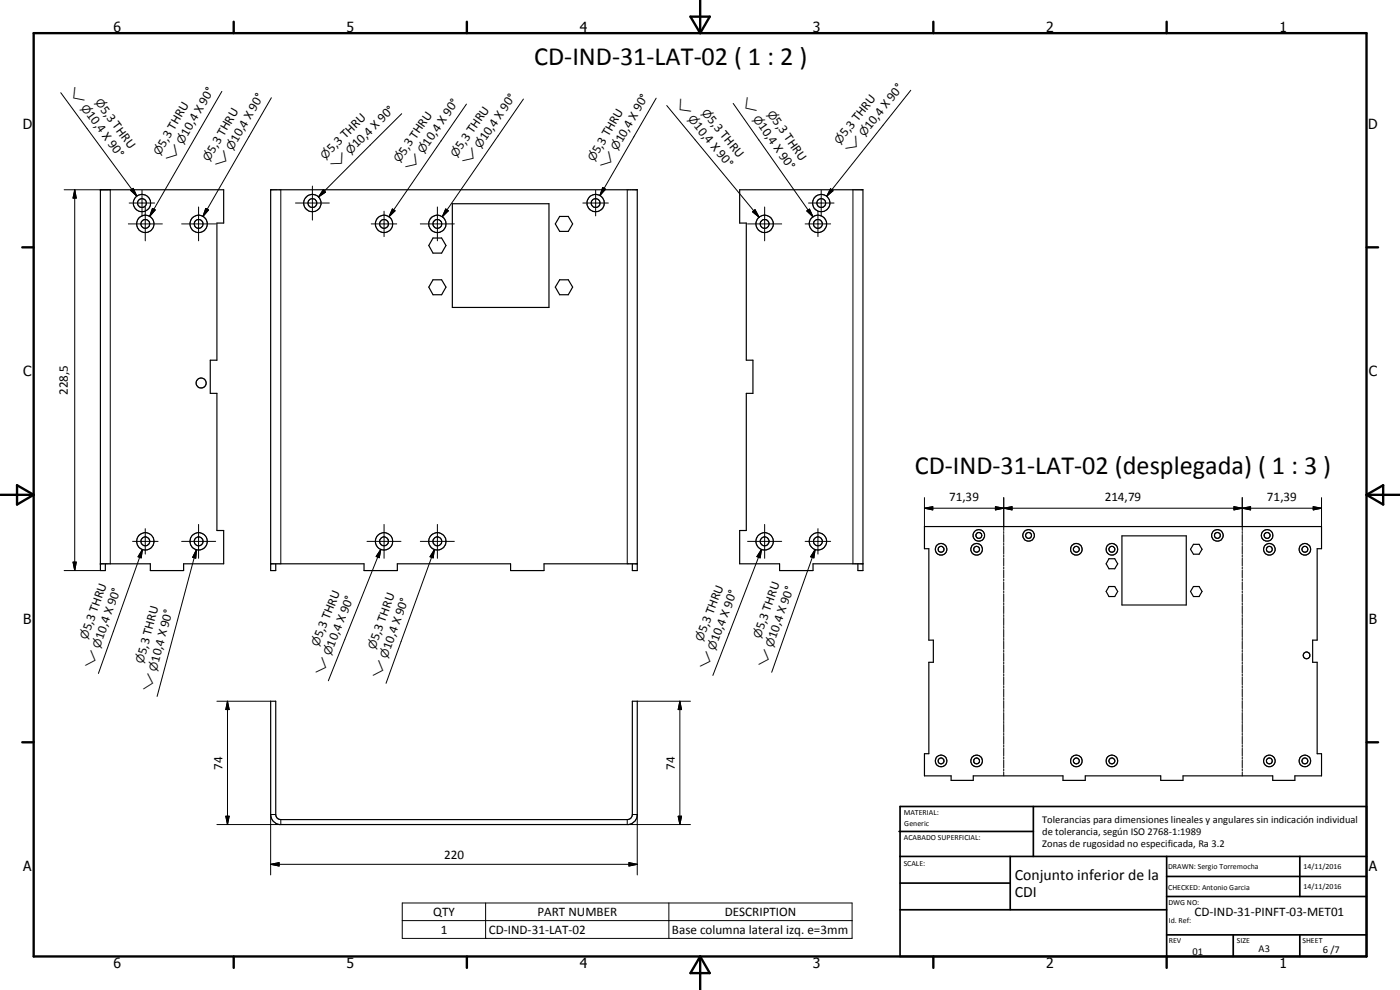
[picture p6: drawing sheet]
<svg xmlns="http://www.w3.org/2000/svg" width="420mm" height="297mm" viewBox="0 0 420 297" stroke-linecap="round" stroke-linejoin="round" font-family="sans-serif">
<g fill="none" stroke="#000" stroke-width=".35">
<path d="M130 71.4h2.5l1.3 2.3-1.3 2.2h-2.5l-1.3-2.2zM135.8 61.1h28.9v31.1h-28.9zM168 64.9h2.5l1.4 2.3-1.4 2.2h-2.5l-1.3-2.2zM130 83.9h2.5l1.3 2.2-1.3 2.3h-2.5l-1.3-2.3zM168 83.9h2.5l1.4 2.2-1.4 2.3h-2.5l-1.3-2.3zM277.4 158h119.2v6.6h-1.3v27.5h-1.4v6.6h1.4v27.4h1.3v6.7h-8v1.3h-6.6v-1.3h-27v1.3h-6.7v-1.3h-22.6v1.3h-6.7v-1.3h-26.9v1.3h-6.7v-1.3h-8v-6.7h1.4v-27.4h1.3v-6.6h-1.3v-27.5h-1.4zM30.1 169.2h15v2h10v-2h12v-10h-2v-41.2h-2v-9.9h2v-41.2h2v-10h-37v114.3h1.5v-2M81.2 169.2h28.1v2h9.9v-2h34v2h10.1v-2h28M82.8 169.2v2h-1.6v-114.3h110.1v114.3h-1.5v-2M257.5 169.2v2h1.5v-114.3h-37v10h2v41.2h2v9.9h-2v41.2h-2v10h12v2h10v-2h15M332.8 167.6h1.7l.9 1.6-.9 1.4h-1.7l-.8-1.4zM332.8 176h1.7l.9 1.5-.9 1.5h-1.7l-.8-1.5z"/>
<path d="M336.7 160.8h19.3v20.7h-19.3zM358.2 176h1.7l.9 1.5-.9 1.5h-1.7l-.9-1.5zM358.2 163.3h1.7l.9 1.5-.9 1.5h-1.7l-.9-1.5zM81.2 210.4h1.6v34a1.52 1.52 0 0 0 1.5 1.5h103.9a1.52 1.52 0 0 0 1.6-1.5v-34h1.5v34a2.93 2.93 0 0 1-2.7 3h-104.7a3.1 3.1 0 0 1-2.7-3z"/>
<circle cx="42.6" cy="60.9" r="2.6"/>
<circle cx="42.6" cy="60.9" r="1.34"/>
<circle cx="43.6" cy="67.2" r="1.32"/>
<circle cx="43.6" cy="67.2" r="2.59"/>
<circle cx="59.6" cy="67.2" r="1.33"/>
<circle cx="59.6" cy="67.2" r="2.6"/>
<circle cx="93.7" cy="60.9" r="2.59"/>
<circle cx="93.7" cy="60.9" r="1.33"/>
<circle cx="115.2" cy="67.2" r="1.32"/>
<circle cx="115.3" cy="67.2" r="2.61"/>
<circle cx="131.2" cy="67.2" r="1.32"/>
<circle cx="131.2" cy="67.2" r="2.6"/>
<circle cx="178.7" cy="60.9" r="2.6"/>
<circle cx="178.8" cy="60.9" r="1.32"/>
<circle cx="229.5" cy="67.2" r="2.6"/>
<circle cx="229.5" cy="67.2" r="1.33"/>
<circle cx="245.5" cy="67.2" r="2.6"/>
<circle cx="245.5" cy="67.2" r="1.32"/>
<circle cx="246.5" cy="60.9" r="2.6"/>
<circle cx="246.5" cy="60.9" r="1.32"/>
<circle cx="60.4" cy="114.9" r="1.52"/>
<circle cx="43.6" cy="162.4" r="1.32"/>
<circle cx="43.6" cy="162.4" r="2.59"/>
<circle cx="59.6" cy="162.4" r="1.32"/>
<circle cx="59.6" cy="162.4" r="2.6"/>
<circle cx="115.2" cy="162.4" r="1.32"/>
<circle cx="115.3" cy="162.4" r="2.61"/>
<circle cx="131.2" cy="162.4" r="2.6"/>
<circle cx="131.2" cy="162.4" r="1.32"/>
<circle cx="229.5" cy="162.4" r="2.6"/>
<circle cx="229.5" cy="162.4" r="1.33"/>
<circle cx="245.5" cy="162.4" r="2.6"/>
<circle cx="245.5" cy="162.4" r="1.32"/>
<circle cx="282.4" cy="164.8" r=".89"/>
<circle cx="282.5" cy="164.8" r="1.74"/>
<circle cx="293.1" cy="164.8" r=".89"/>
<circle cx="293.1" cy="164.8" r="1.75"/>
<circle cx="293.7" cy="160.7" r=".88"/>
<circle cx="293.8" cy="160.6" r="1.74"/>
<circle cx="308.7" cy="160.6" r=".88"/>
<circle cx="308.7" cy="160.6" r="1.73"/>
<circle cx="323" cy="164.8" r=".89"/>
<circle cx="323" cy="164.8" r="1.74"/>
<circle cx="333.7" cy="164.8" r=".89"/>
<circle cx="333.7" cy="164.8" r="1.75"/>
<circle cx="365.4" cy="160.6" r="1.73"/>
<circle cx="365.4" cy="160.6" r=".89"/>
<circle cx="380.3" cy="160.7" r="1.75"/>
<circle cx="380.3" cy="160.7" r=".89"/>
<circle cx="380.9" cy="164.8" r=".88"/>
<circle cx="381" cy="164.8" r="1.75"/>
<circle cx="391.6" cy="164.8" r="1.74"/>
<circle cx="391.6" cy="164.8" r=".88"/>
<circle cx="392.1" cy="196.6" r="1.02"/>
<circle cx="282.4" cy="228.3" r=".89"/>
<circle cx="282.4" cy="228.3" r="1.75"/>
<circle cx="293.1" cy="228.3" r=".89"/>
<circle cx="293.1" cy="228.3" r="1.74"/>
<circle cx="323" cy="228.3" r="1.75"/>
<circle cx="323" cy="228.3" r=".88"/>
<circle cx="333.7" cy="228.3" r="1.75"/>
<circle cx="333.7" cy="228.3" r=".88"/>
<circle cx="380.9" cy="228.3" r="1.74"/>
<circle cx="380.9" cy="228.3" r=".88"/>
<circle cx="391.6" cy="228.3" r="1.74"/>
<circle cx="391.6" cy="228.3" r=".88"/>
</g>
<g fill="#000">
<circle cx="30.1" cy="56.9" r=".18"/>
<circle cx="30.1" cy="169.2" r=".18"/>
</g>
<g fill="none" stroke="#000" stroke-width=".3">
<path d="M18.2 27.8l22.9 31M66.6 27.4l-21.7 37.5M81.4 29.3l-20.5 35.6M120.6 34.1l-25 25M140 31.2l-23.3 33.8M157.1 29.7l-24.4 35.3M196.9 29.5l-16.9 29.2M200.1 31.7l27.7 33.5M220 31l24 34.1M273.3 27.1l-25.2 31.8M19.3 56.9h13.8v112.3M22.4 56.9l.5 2.5h-1z"/>
<path d="M22.4 56.9v114.3M39.2 57.1l.8-.6 1.1 2.3zM42.6 57.1v7.7M84.3 56.9v112.3M93.8 55.8v10.2M97 56.9l.7 .8-2.1 1.4zM178.8 57.1v7.7M180.9 56.3l.8 .5-1.7 1.9zM188.2 56.9v112.3M246.5 57.1v7.7M249.2 56.6l.8 .6-1.9 1.7zM256 56.9v112.3"/>
<path d="M38.5 67.2h10.2M38.8 60.9h7.6M43.6 62.1v10.2M45.8 62.5l.8 .5-1.7 1.9zM54.5 67.2h10.2M59.6 62.1v10.2M61.8 62.5l.8 .5-1.7 1.9zM88.7 60.9h10.1M111.4 67.2h7.7M115.3 63.4v7.6M117.8 62.7l.8 .5-1.9 1.8zM126.1 67.2h10.2"/>
<path d="M131.3 62.1v10.2M133.8 62.7l.8 .5-1.9 1.8zM174.9 60.9h7.7M224.4 67.2h10.2M225.8 63.5l.8-.6 1.2 2.3zM229.5 62.1v10.2M241.6 67.2h7.7M242.1 63.3l.8-.6 1.1 2.4zM242.6 60.9h7.7M245.5 63.4v7.6M43.6 158.6v7.6M59.6 157.4v10.1"/>
<path d="M115.3 157.4v10.1M131.3 157.4v10.1M229.5 157.4v10.1M245.5 158.6v7.6M277.4 152.5l2.5-.5v1zM277.4 152.5h119.2M277.4 149.3v8.7M298.7 152l2.5 .5-2.5 .5zM301.2 152.5l2.5-.5v1zM301.2 149.3v9.9M301.2 159.5v.6M370.3 152l2.5 .5-2.5 .5z"/>
<path d="M372.8 152.5l2.5-.5v1zM372.8 149.3v9.9M372.8 159.5v.6M394.1 152l2.5 .5-2.5 .5zM396.6 149.3v8.7M19.3 171.2h10.8M21.9 168.7h1l-.5 2.5zM39.8 162.4h7.6M42.7 164.9l-.3 2.5-1-.4zM42.7 164.9l-13.2 37.2M54.5 162.4h10.2M59 164.9l-.3 2.6-.9-.3z"/>
<path d="M59 164.9l-11.9 44.1M110.1 162.4h10.2M114.3 164.8l-.5 2.5-.9-.3zM114.3 164.8l-15.8 39.5M126.1 162.4h10.2M130.4 164.9l-.4 2.5-.9-.4zM130.4 164.9l-14.5 40.1M224.4 162.4h10.2M228.5 164.8l-.4 2.6-1-.4zM228.5 164.8l-14.6 37.8M241.6 162.4h7.7M244.6 164.9l-.3 2.5-1-.4z"/>
<path d="M244.6 164.9l-13 36.8M301.2 160.4v2.3M301.2 163v.6M301.2 163.9v2.4M301.2 166.6v.6M301.2 167.5v2.3M301.2 170.2v.5M301.2 171.1v2.3M301.2 173.7v.6M301.2 174.6v2.4M301.2 177.3v.5M301.2 178.2v2.4"/>
<path d="M372.8 160.4v2.3M372.8 163v.6M372.8 163.9v2.4M372.8 166.6v.6M372.8 167.5v2.3M372.8 170.2v.5M372.8 171.1v2.3M372.8 173.7v.6M372.8 174.6v2.4M372.8 177.3v.5M372.8 178.2v2.4M301.2 180.8v.6"/>
<path d="M301.2 181.7v2.4M301.2 184.4v.6M301.2 185.3v2.4M301.2 188v.6M301.2 188.8v2.5M301.2 191.5v.7M301.2 192.4v2.4M301.2 195.1v.6M301.2 196v2.4M301.2 198.7v.6M301.2 199.6v2.3M372.8 180.8v.6"/>
<path d="M372.8 181.7v2.4M372.8 184.4v.6M372.8 185.3v2.4M372.8 188v.6M372.8 188.8v2.5M372.8 191.5v.7M372.8 192.4v2.4M372.8 195.1v.6M372.8 196v2.4M372.8 198.7v.6M372.8 199.6v2.3M65.1 210.4h16.1"/>
<path d="M68.3 210.4l.5 2.5h-1zM68.3 210.4v37M191.3 210.4h15.9M204 210.4l.5 2.5h-1zM204 210.4v37M301.2 202.2v.6M301.2 203.1v2.4M301.2 205.8v.6M301.2 206.7v2.3M301.2 209.3v.6M301.2 210.2v2.4M301.2 212.9v.6"/>
<path d="M301.2 213.8v2.4M301.2 216.5v.6M301.2 217.3v2.5M372.8 202.2v.6M372.8 203.1v2.4M372.8 205.8v.6M372.8 206.7v2.3M372.8 209.3v.6M372.8 210.2v2.4M372.8 212.9v.6M372.8 213.8v2.4M372.8 216.5v.6"/>
<path d="M372.8 217.3v2.5M301.2 220v.6M301.2 220.9v2.4M301.2 223.6v.6M301.2 224.5v2.4M301.2 227.2v.6M301.2 228v2.4M301.2 230.7v.6M301.2 231.6v1.2M372.8 220v.6M372.8 220.9v2.4M372.8 223.6v.6"/>
<path d="M372.8 224.5v2.4M372.8 227.2v.6M372.8 228v2.4M372.8 230.7v.6M372.8 231.6v1.2M67.8 244.9h1l-.5 2.5zM81.2 259.3l2.6-.5v1zM81.2 259.3h110.1M82.8 244.4h-1.6v18.1M84.3 245.9v1.5h-19.2M188.2 245.9v1.5h19M188.8 258.8l2.5 .5-2.5 .5z"/>
<path d="M189.8 244.4h1.5v18.1M203.5 244.9h1l-.5 2.5zM120.7 270.9h135v10.7h-135zM120.7 276.2h135M145.7 270.9v10.7M200.7 270.9v10.7"/>
</g>
<g fill="none" stroke="#000" stroke-width=".71">
<path d="M10.1 9.9h400v277.1h-400zM70.1 6.5v3.4M140.1 6.5v3.4M207.2 5h5.8l-2.9 4.9zM210.1 0v9.9M280.1 6.5v3.4M350.1 6.5v3.4M6.7 74.2h3.4M410.1 74.2h3.5M.1 148.5h10M5.1 145.6l5 2.9-5 2.9zM410.1 148.5h10"/>
<path d="M410.1 148.5l5-2.9v5.8zM6.7 222.7h3.4M410.1 222.7h3.5M70.1 287v3.4M140.1 287v3.4M210.1 287v10M210.1 287l2.9 5h-5.8zM280.1 287v3.4M350.1 287v3.4"/>
</g>
<g fill="none" stroke="#000" stroke-width=".51">
<path d="M269.8 249.5h40.3M270.1 242h140v45h-140zM270.1 257h140M303.2 257v16M310.1 242v15M350.1 257v30M390.1 257v12M270.1 265h33.1M270.1 273h80M350.1 269h60M350.1 263h60M350.1 280.5h60"/>
<path d="M370.1 280.5v6.5M390.1 280.5v6.5"/>
</g>
<g fill="#000">
<path d="M22.4 56.9l.5 2.5h-1zM39.2 57.1l.8-.6 1.1 2.3zM97 56.9l.7 .8-2.1 1.4zM180.9 56.3l.8 .5-1.7 1.9zM249.2 56.6l.8 .6-1.9 1.7zM45.8 62.5l.8 .5-1.7 1.9zM61.8 62.5l.8 .5-1.7 1.9zM117.8 62.7l.8 .5-1.9 1.8zM133.8 62.7l.8 .5-1.9 1.8zM225.8 63.5l.8-.6 1.2 2.3zM242.1 63.3l.8-.6 1.1 2.4zM277.4 152.5l2.5-.5v1z"/>
<path d="M298.7 152l2.5 .5-2.5 .5zM301.2 152.5l2.5-.5v1zM370.3 152l2.5 .5-2.5 .5zM372.8 152.5l2.5-.5v1zM394.1 152l2.5 .5-2.5 .5zM21.9 168.7h1l-.5 2.5zM42.7 164.9l-.3 2.5-1-.4zM59 164.9l-.3 2.6-.9-.3zM114.3 164.8l-.5 2.5-.9-.3zM130.4 164.9l-.4 2.5-.9-.4zM228.5 164.8l-.4 2.6-1-.4zM244.6 164.9l-.3 2.5-1-.4z"/>
<path d="M68.3 210.4l.5 2.5h-1zM204 210.4l.5 2.5h-1zM67.8 244.9h1l-.5 2.5zM81.2 259.3l2.6-.5v1zM188.8 258.8l2.5 .5-2.5 .5zM203.5 244.9h1l-.5 2.5z"/>
</g>
<g font-size="7.9">
<text x="160.3" y="19.5">CD-IND-31-LAT-02 ( 1 : 2 )</text>
<text x="274.5" y="142.2">CD-IND-31-LAT-02 (desplegada) ( 1 : 3 )</text>
</g>
<g font-size="4.7">
<text x="304.6" y="263.9">Conjunto inferior de la</text>
<text x="304.6" y="269.3">CDI</text>
</g>
<g font-size="4.2">
<text x="34" y="9.6">6</text>
<text x="104" y="9.6">5</text>
<text x="174" y="9.6">4</text>
<text x="244" y="9.6">3</text>
<text x="314" y="9.6">2</text>
<text x="384" y="9.6">1</text>
<text x="6.8" y="38.7">D</text>
<text x="410.6" y="38.7">D</text>
<text x="7" y="112.9">C</text>
<text x="410.8" y="112.9">C</text>
<text x="7" y="187.1">B</text>
<text x="410.8" y="187.1">B</text>
<text x="7" y="261.4">A</text>
<text x="410.8" y="261.4">A</text>
<text x="34" y="290.4">6</text>
<text x="104" y="290.4">5</text>
<text x="174" y="290.4">4</text>
<text x="244" y="290.4">3</text>
<text x="314" y="290.4">2</text>
<text x="384" y="290.4">1</text>
</g>
<g font-size="3.9">
<text x="25.9" y="34.5" transform="rotate(54 25.9 34.5)">10,4 X 90°</text>
<text x="30.1" y="32.9" transform="rotate(54 30.1 32.9)">5,3 THRU</text>
<text x="56.3" y="41" transform="rotate(-60 56.3 41)">10,4 X 90°</text>
<text x="208.1" y="37.9" transform="rotate(50 208.1 37.9)">10,4 X 90°</text>
<text x="212.2" y="36.1" transform="rotate(50 212.2 36.1)">5,3 THRU</text>
<text x="227.5" y="37.9" transform="rotate(55 227.5 37.9)">10,4 X 90°</text>
<text x="231.8" y="36.4" transform="rotate(55 231.8 36.4)">5,3 THRU</text>
<text x="253.8" y="41.2" transform="rotate(-51 253.8 41.2)">5,3 THRU</text>
<text x="261.1" y="39" transform="rotate(-51 261.1 39)">10,4 X 90°</text>
<text x="49.3" y="44.3" transform="rotate(-60 49.3 44.3)">5,3 THRU</text>
<text x="64.2" y="46.2" transform="rotate(-60 64.2 46.2)">5,3 THRU</text>
<text x="71.2" y="42.9" transform="rotate(-60 71.2 42.9)">10,4 X 90°</text>
<text x="99.6" y="45.9" transform="rotate(-45 99.6 45.9)">5,3 THRU</text>
<text x="107.1" y="44.5" transform="rotate(-45 107.1 44.5)">10,4 X 90°</text>
<text x="121.5" y="46.7" transform="rotate(-55 121.5 46.7)">5,3 THRU</text>
<text x="128.6" y="44" transform="rotate(-55 128.6 44)">10,4 X 90°</text>
<text x="138.5" y="45.1" transform="rotate(-55 138.5 45.1)">5,3 THRU</text>
<text x="145.8" y="42.4" transform="rotate(-55 145.8 42.4)">10,4 X 90°</text>
<text x="179.7" y="46.3" transform="rotate(-60 179.7 46.3)">5,3 THRU</text>
<text x="186.7" y="43" transform="rotate(-60 186.7 43)">10,4 X 90°</text>
<text x="20.4" y="118.6" transform="rotate(-90 20.4 118.6)">228,5</text>
<text x="284.8" y="150.4">71,39</text>
<text x="331.5" y="150.4">214,79</text>
<text x="380.2" y="150.4">71,39</text>
<text x="27.1" y="189.4" transform="rotate(-70 27.1 189.4)">5,3 THRU</text>
<text x="96.6" y="191.5" transform="rotate(-68 96.6 191.5)">5,3 THRU</text>
<text x="211.9" y="190" transform="rotate(-69 211.9 190)">5,3 THRU</text>
<text x="229.1" y="189.1" transform="rotate(-71 229.1 189.1)">5,3 THRU</text>
<text x="232.9" y="191.7" transform="rotate(-71 232.9 191.7)">10,4 X 90°</text>
<text x="30.8" y="192" transform="rotate(-70 30.8 192)">10,4 X 90°</text>
<text x="43.8" y="196.6" transform="rotate(-75 43.8 196.6)">5,3 THRU</text>
<text x="100.2" y="194.3" transform="rotate(-68 100.2 194.3)">10,4 X 90°</text>
<text x="113.5" y="192.4" transform="rotate(-70 113.5 192.4)">5,3 THRU</text>
<text x="117.2" y="195" transform="rotate(-70 117.2 195)">10,4 X 90°</text>
<text x="215.5" y="192.7" transform="rotate(-69 215.5 192.7)">10,4 X 90°</text>
<text x="47.7" y="198.9" transform="rotate(-75 47.7 198.9)">10,4 X 90°</text>
<text x="66.7" y="230.9" transform="rotate(-90 66.7 230.9)">74</text>
<text x="202.5" y="230.9" transform="rotate(-90 202.5 230.9)">74</text>
<text x="133.3" y="257.8">220</text>
<text x="130" y="274.8">QTY</text>
<text x="161.3" y="274.8">PART NUMBER</text>
<text x="217.5" y="274.8">DESCRIPTION</text>
<text x="358.5" y="275">CD-IND-31-PINFT-03-MET01</text>
<text x="132.3" y="280.2">1</text>
<text x="146.7" y="280.2">CD-IND-31-LAT-02</text>
<text x="201.7" y="280.2">Base columna lateral izq. e=3mm</text>
</g>
<g font-size="3.3">
<text x="20.4" y="27.2" transform="rotate(54 20.4 27.2)">w</text>
<text x="24.2" y="32.3" transform="rotate(54 24.2 32.3)">n</text>
<text x="28.4" y="30.6" transform="rotate(54 28.4 30.6)">n</text>
<text x="202.3" y="30.9" transform="rotate(50 202.3 30.9)">w</text>
<text x="206.3" y="35.8" transform="rotate(50 206.3 35.8)">n</text>
<text x="210.4" y="34" transform="rotate(50 210.4 34)">n</text>
<text x="222.2" y="30.4" transform="rotate(55 222.2 30.4)">w</text>
<text x="225.9" y="35.6" transform="rotate(55 225.9 35.6)">n</text>
<text x="230.1" y="34.1" transform="rotate(55 230.1 34.1)">n</text>
<text x="259.4" y="41.2" transform="rotate(-51 259.4 41.2)">n</text>
<text x="48" y="46.7" transform="rotate(-60 48 46.7)">n</text>
<text x="54.9" y="43.4" transform="rotate(-60 54.9 43.4)">n</text>
<text x="69.8" y="45.4" transform="rotate(-60 69.8 45.4)">n</text>
<text x="97.6" y="47.9" transform="rotate(-45 97.6 47.9)">n</text>
<text x="105.1" y="46.5" transform="rotate(-45 105.1 46.5)">n</text>
<text x="127.1" y="46.3" transform="rotate(-55 127.1 46.3)">n</text>
<text x="137" y="47.5" transform="rotate(-55 137 47.5)">n</text>
<text x="144.2" y="44.7" transform="rotate(-55 144.2 44.7)">n</text>
<text x="185.2" y="45.4" transform="rotate(-60 185.2 45.4)">n</text>
<text x="252" y="43.4" transform="rotate(-51 252 43.4)">n</text>
<text x="255.5" y="46.1" transform="rotate(-51 255.5 46.1)">w</text>
<text x="51.7" y="48.9" transform="rotate(-60 51.7 48.9)">w</text>
<text x="62.8" y="48.6" transform="rotate(-60 62.8 48.6)">n</text>
<text x="66.6" y="50.8" transform="rotate(-60 66.6 50.8)">w</text>
<text x="100.7" y="51" transform="rotate(-45 100.7 51)">w</text>
<text x="119.9" y="49" transform="rotate(-55 119.9 49)">n</text>
<text x="123.5" y="51.5" transform="rotate(-55 123.5 51.5)">w</text>
<text x="140.6" y="50" transform="rotate(-55 140.6 50)">w</text>
<text x="178.3" y="48.7" transform="rotate(-60 178.3 48.7)">n</text>
<text x="182.1" y="50.9" transform="rotate(-60 182.1 50.9)">w</text>
<text x="228.2" y="191.8" transform="rotate(-71 228.2 191.8)">n</text>
<text x="26.2" y="192.1" transform="rotate(-70 26.2 192.1)">n</text>
<text x="29.9" y="194.7" transform="rotate(-70 29.9 194.7)">n</text>
<text x="95.6" y="194.1" transform="rotate(-68 95.6 194.1)">n</text>
<text x="99.2" y="196.9" transform="rotate(-68 99.2 196.9)">n</text>
<text x="112.6" y="195" transform="rotate(-70 112.6 195)">n</text>
<text x="116.2" y="197.7" transform="rotate(-70 116.2 197.7)">n</text>
<text x="210.9" y="192.6" transform="rotate(-69 210.9 192.6)">n</text>
<text x="214.5" y="195.3" transform="rotate(-69 214.5 195.3)">n</text>
<text x="231.9" y="194.4" transform="rotate(-71 231.9 194.4)">n</text>
<text x="27.8" y="200.7" transform="rotate(-70 27.8 200.7)">w</text>
<text x="43" y="199.3" transform="rotate(-75 43 199.3)">n</text>
<text x="46.9" y="201.6" transform="rotate(-75 46.9 201.6)">n</text>
<text x="96.8" y="202.7" transform="rotate(-68 96.8 202.7)">w</text>
<text x="114.1" y="203.6" transform="rotate(-70 114.1 203.6)">w</text>
<text x="212.2" y="201.2" transform="rotate(-69 212.2 201.2)">w</text>
<text x="229.8" y="200.3" transform="rotate(-71 229.8 200.3)">w</text>
<text x="45.3" y="207.7" transform="rotate(-75 45.3 207.7)">w</text>
</g>
<g font-size="3.1">
<text x="312.7" y="246.8">Tolerancias para dimensiones lineales y angulares sin indicación individual</text>
<text x="312.7" y="250.4">de tolerancia, según ISO 2768-1:1989</text>
<text x="312.7" y="254">Zonas de rugosidad no especificada, Ra 3.2</text>
<text x="357.9" y="286.4">01</text>
<text x="377.7" y="285.6">A3</text>
<text x="397" y="285.9">6 /7</text>
</g>
<g font-size="2.4">
<text x="271.2" y="244.4">MATERIAL:</text>
<text x="271.3" y="252">ACABADO SUPERFICIAL:</text>
<text x="271.4" y="247.9">Generic</text>
<text x="271.2" y="259.7">SCALE:</text>
<text x="350.6" y="260.8">DRAWN: Sergio Torremocha</text>
<text x="391.2" y="260.6">14/11/2016</text>
<text x="350.6" y="267">CHECKED: Antonio Garcia</text>
<text x="391.2" y="266.7">14/11/2016</text>
<text x="350.6" y="271.4">DWG NO:</text>
<text x="350.8" y="276.9">Id. Ref:</text>
<text x="350.8" y="282.8">REV</text>
<text x="371.2" y="282.9">SIZE</text>
<text x="390.9" y="282.9">SHEET</text>
</g>
</svg>
